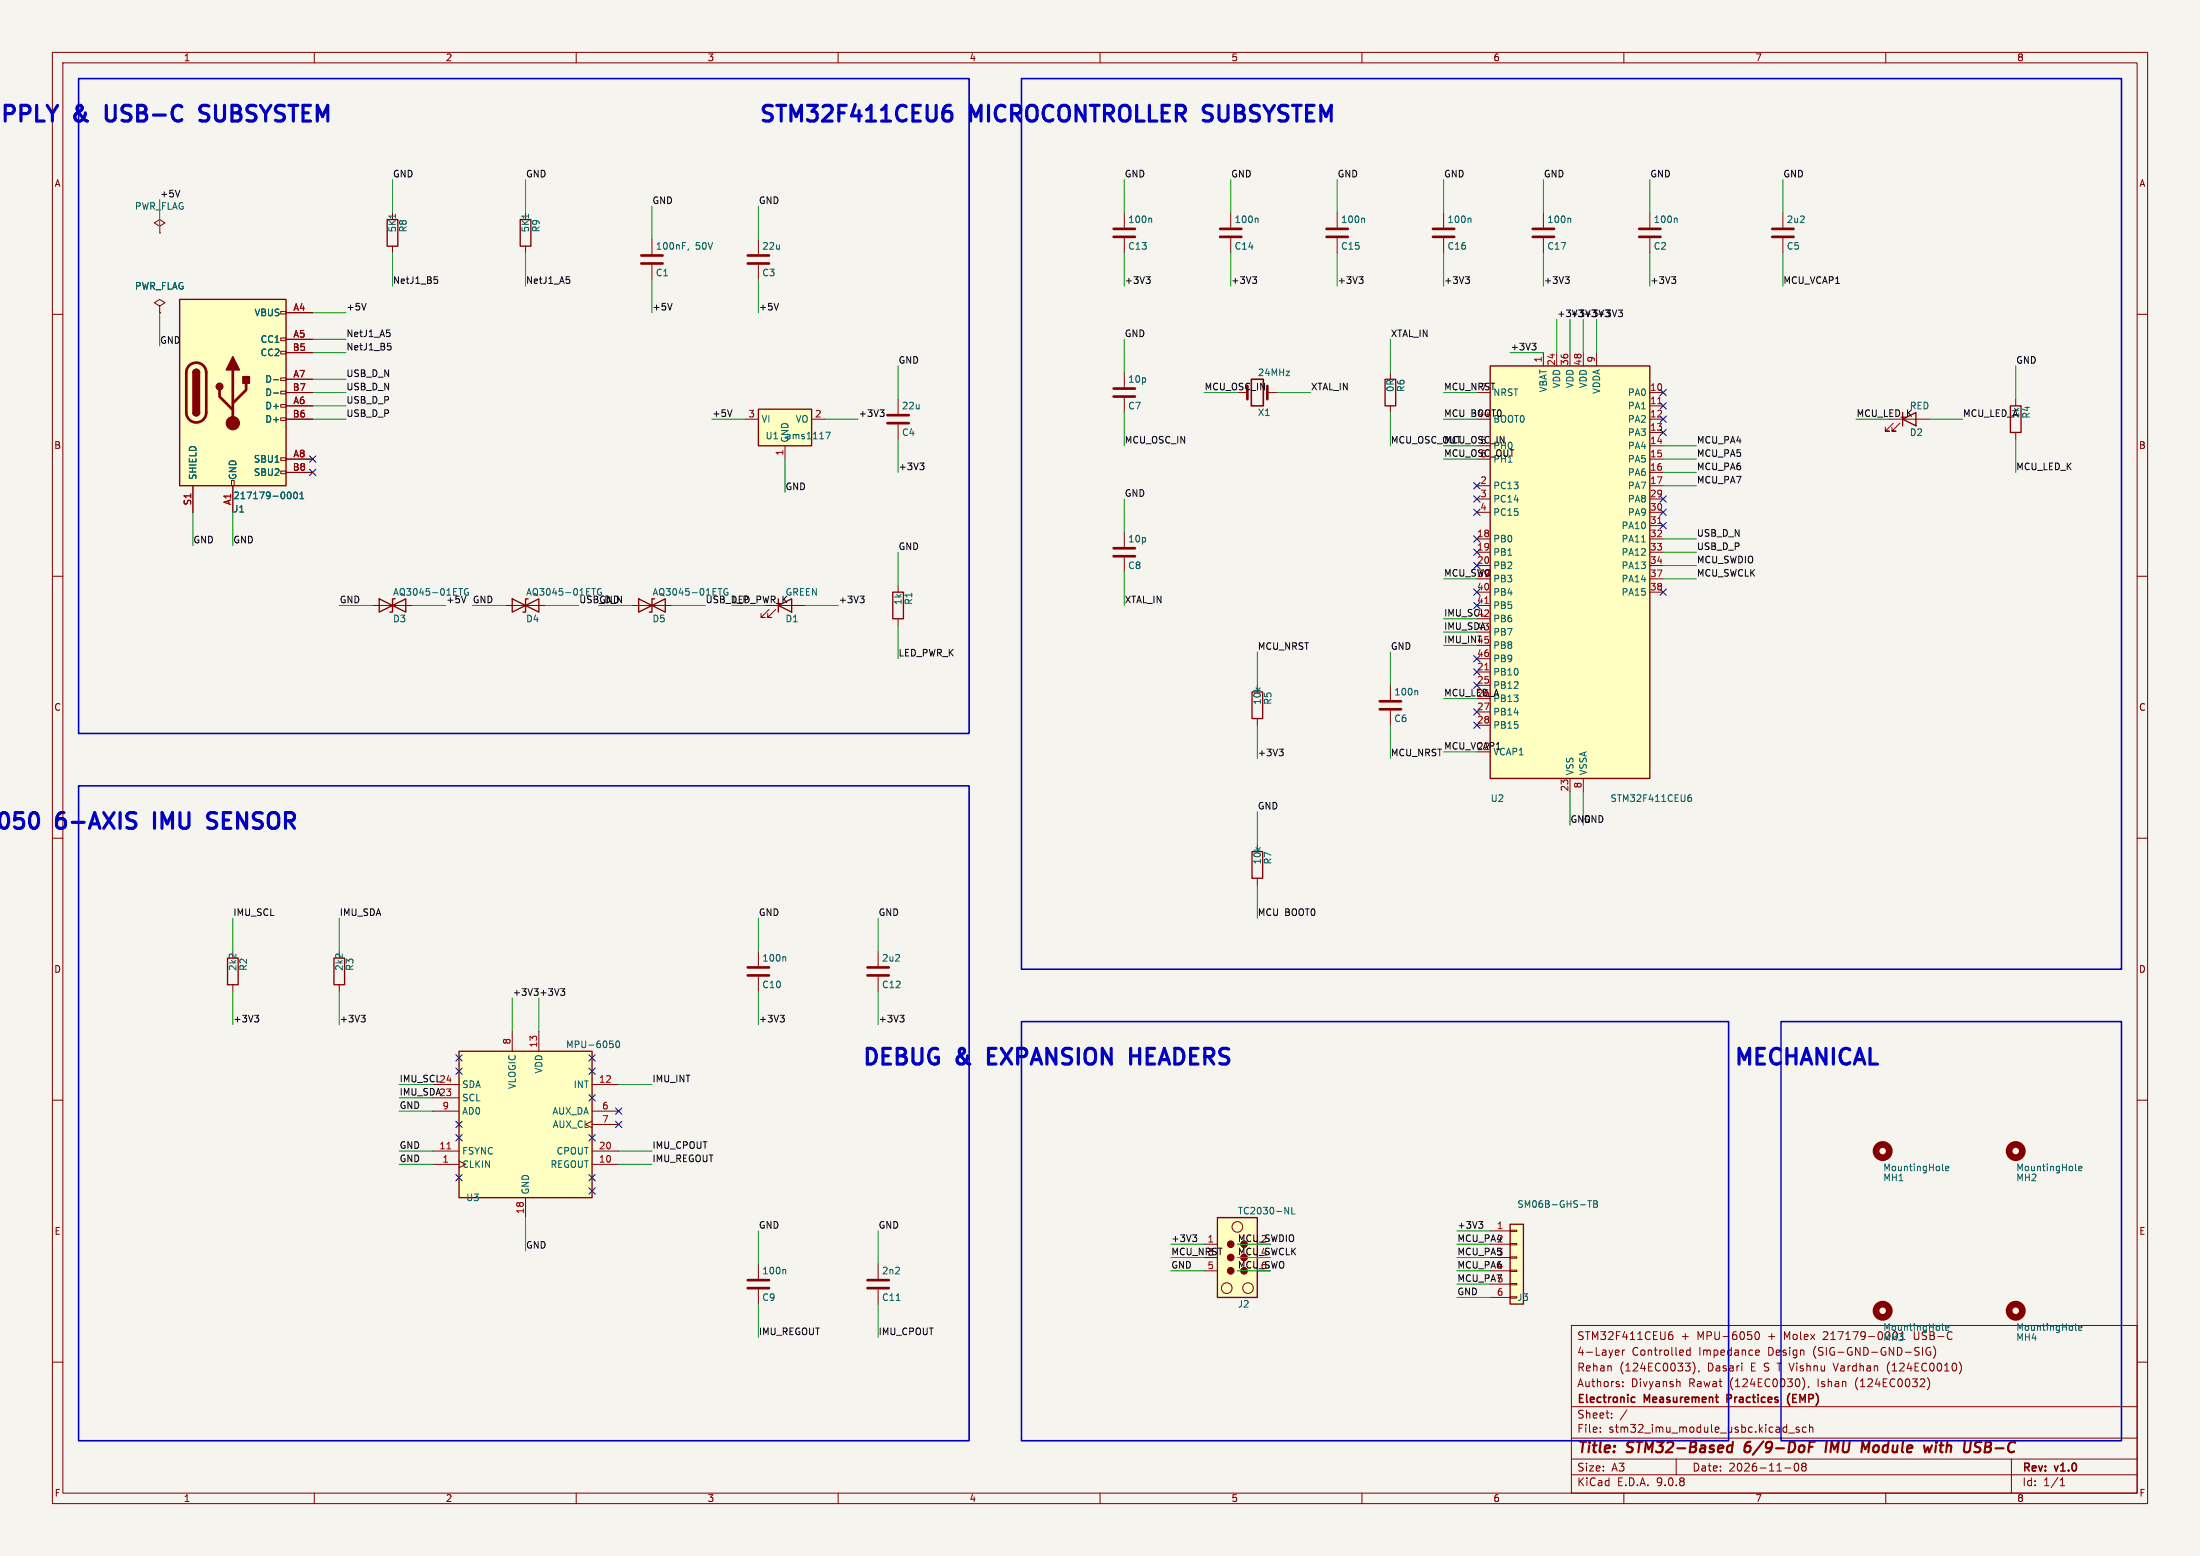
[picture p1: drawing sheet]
<svg xmlns="http://www.w3.org/2000/svg" width="420mm" height="297mm" viewBox="0 0 420 297" stroke-linecap="round" stroke-linejoin="round" font-family="sans-serif">
<path d="M0 0h420v297h-420z" fill="#f5f4ef" stroke="#f5f4ef" stroke-width=".19"/>
<g fill="none" stroke="#840000" stroke-width=".19">
<path d="M10 10h400v277h-400zM12 12h396v273h-396zM60 10v2M110 10v2M160 10v2M210 10v2M260 10v2M310 10v2M360 10v2M10 60h2M408 60h2M10 110h2"/>
<path d="M171.4 111.8v1.2M171.4 118.1v1.3M408 110h2M240 130.8v1.3M240 137.2v1.2M408 160h2M10 210h2M408 210h2M300 253h108v32h-108zM308.6 257.7l.4 .1 .1 .2-.7 .2M309 258.6l-.4 .1M309.7 257.7v1"/>
<path d="M310.2 257.7l-.3 .1-.2 .2M318.7 254.8h.4l.3 .2-.2 .6h-.5M319.2 254.2a.53 .53 0 0 0-.6 .3M322.7 257.8l-.5-.1-.3 .3 .2 .6h.6M322.7 257.2v1.5M323.2 260a1.72 1.72 0 0 1 0 2.3M335.2 254.3l.2-.1a.8 .8 0 0 1 .5 .7 .8 .8 0 0 1-.5 .8l-.2-.2-.2-.4zM335.2 258.6h.6M335.2 257.8l.5-.1 .2 .3-.7 .2M363.2 254.2v1.5M367 257.2v1.5M368.5 257.3a.7 .7 0 0 0-.8 .6 .7 .7 0 0 0 .8 .7l.1-.6h-.3"/>
<path d="M369.1 257a1.72 1.72 0 0 1 0 2.3M10 260h2M300 278.5h108M300 274.5h108M300 268.5h108M305.5 273.2v.2M305.5 272.5v.1M307.7 270.5v.2M307.7 269.8v.1M309.8 264.5v.2M309.8 263.8v.1M310.6 269.1l-1.3 1.9"/>
<path d="M320 278.5v3M320.5 263.7l.2 .2v.8M324.4 261.6l-.2 .3M341.4 273.5h1.2M342.7 279.4l.2-.1a.8 .8 0 0 1 .5 .7 .8 .8 0 0 1-.5 .8l-.2-.2-.2-.4zM343.4 272.5l-.3-.1-.2 .2v.2l.5 .2v.3h-.5M344.1 263a1.72 1.72 0 0 1 0 2.3M344.2 279.9l-.3-.3 .3-.3 .5 .1 .1 .2-.3 .3M344.2 279.9l-.3 .3 .1 .4 .2 .2 .5-.1 .1-.2-.1-.4-.2-.2M344.2 279.9h.3M344.8 272.5l-.4-.1-.3 .3 .1 .6h.6M345.3 264.6l-.1 .3"/>
<path d="M345.4 272.5l.3-.1 .3 .1 .1 .9M345.4 271.9v1.5M349.9 260.2l.5 1.5M360.5 260.3l-.2 .7 .2 1M368 263a1.74 1.74 0 0 1-.1 2.3M374.1 260a1.76 1.76 0 0 1 0 2.2M384 278.5v6.5M408 260h2M60 285v2M110 285v2M160 285v2M210 285v2"/>
<path d="M260 285v2M300 281.5h108M310 285v2M340.7 280.2h1.2M360 285v2M393.3 283.6h.9M393.3 282.5l.4-.4v1.5"/>
</g>
<g fill="none" stroke="#840000" stroke-width=".4">
<path d="M330 276h.7M330.6 277.1l-.6 .1M330.8 275.2l-.2 2M333.2 275.7l-.2 1.1 .3 .4M333.3 276.1l-.2 .2M345.4 276.2h.6M346.4 275.2h-.9l-.3 2M348.7 275.2l-.2 2M356.1 276.6l.8-1.4-.2 2M368.8 275.9l-.5 1.3M369.6 275.9l-.2 1.3M369.7 275.2v.2"/>
<path d="M377.2 276.1l.7 .2a.51 .51 0 0 1 .1 .6 .51 .51 0 0 1-.4 .3h-.5M378.2 275.3a.85 .85 0 0 0-1 .1"/>
</g>
<path d="M311.7 266.7l.4 .1M312.1 267.6l-.4 .1M329.7 267h.6M330.3 266.2h-.6v1.5M341.6 266a1.74 1.74 0 0 0 .1 2.3" fill="none" stroke="#840000" stroke-width=".3"/>
<path d="M170.4 113h2.1v5.1h-2.1zM239 132.1h2v5.1h-2z" fill="none" stroke="#840000" stroke-width=".25"/>
<path d="M232.4 232.4h7.6v15.2h-7.6z" fill="#ffffc2"/>
<path d="M232.4 232.4h7.6v15.2h-7.6z" fill="none" stroke="#840000" stroke-width=".25"/>
<g fill="none" stroke="#840000" stroke-width=".19">
<path d="M144.8 45.7v2.8M144.8 50.5v2.8M229.9 237.5h2.5M229.9 242.6h2.5"/>
<circle cx="236.2" cy="234.2" r="1.02"/>
<circle cx="234.2" cy="245.9" r="1.02"/>
<circle cx="238.3" cy="245.9" r="1.02"/>
</g>
<g fill="#840000" stroke="#840000" stroke-width=".19">
<circle cx="234.9" cy="237.5" r=".63"/>
<circle cx="234.9" cy="240" r=".63"/>
<circle cx="234.9" cy="242.6" r=".63"/>
<circle cx="237.5" cy="237.5" r=".63"/>
<circle cx="237.5" cy="240" r=".63"/>
<circle cx="237.5" cy="242.6" r=".63"/>
</g>
<path d="M245.3 230.4l.7 1.3v-1.3M246.6 230.4v1.3h.6" fill="none" stroke="#006464" stroke-width=".19"/>
<path d="M142.7 48.8h4.1M142.7 50.3h4.1" fill="none" stroke="#840000" stroke-width=".51"/>
<path d="M288.3 233.7h2.5v15.2h-2.5z" fill="#ffffc2"/>
<path d="M239 162.6h2v5h-2zM288.3 233.7h2.5v15.2h-2.5z" fill="none" stroke="#840000" stroke-width=".25"/>
<g fill="none" stroke="#840000" stroke-width=".19">
<path d="M30.5 58.4l1-.6-1-.6-1 .6 1 .6v1.3M30.5 59.7h.1M294.6 40.6v2.8M294.6 45.5v2.8M171.4 76.2v2.8M171.4 81v2.8M240 161.3v1.3M240 167.6v1.3M284.5 234.9h3.8M284.5 237.5h3.8M288.3 234.8h1.3v.3h-1.3zM288.3 237.4h1.3v.2h-1.3z"/>
<path d="M288.3 239.9h1.3v.3h-1.3zM284.5 240h3.8M284.5 242.6h3.8M284.5 245.1h3.8M284.5 247.6h3.8M288.3 242.4h1.3v.3h-1.3zM288.3 245h1.3v.2h-1.3zM288.3 247.5h1.3v.3h-1.3z"/>
</g>
<path d="M299.7 41.6l.2 .2v.7M303.1 229.2h.7M303.5 229.2v1.2M304.2 229.2h.5l.2 .2-.2 .4 .2 .1 .1 .3-.3 .2h-.5zM304.2 229.8h.5M370.8 223.3l.2 .2M371.4 223l.6-.1v-.2l-.4-.1-.2 .2 .1 .6h.5M396.2 223.3l.2 .2M396.8 223l.6-.1v-.2l-.4-.1-.2 .2 .1 .6h.5M371.4 253.5l.6-.1v-.2h-.5l-.1 .6M396.2 253.8l.2 .1M396.8 253.5l.6-.1v-.2l-.4-.1-.2 .2 .1 .6h.5" fill="none" stroke="#006464" stroke-width=".19"/>
<g fill="none" stroke="#840000" stroke-width="1.3">
<circle cx="359.4" cy="219.7" r="1.27"/>
<circle cx="384.8" cy="219.7" r="1.27"/>
<circle cx="359.4" cy="250.2" r="1.27"/>
<circle cx="384.8" cy="250.2" r="1.27"/>
</g>
<path d="M292.6 43.7h4.1M292.6 45.2h4.1M169.4 79.2h4.1M169.4 80.8h4.1" fill="none" stroke="#840000" stroke-width=".51"/>
<path d="M34.3 57.2h20.3v35.5h-20.3z" fill="#ffffc2"/>
<g fill="none" stroke="#840000" stroke-width=".19">
<path d="M53.6 59.4h1v.5h-1zM54.6 59.7h5.1M53.6 64.5h1v.5h-1zM53.6 67.1h1v.5h-1zM53.6 72.1h1v.5h-1zM53.6 74.7h1v.5h-1zM53.6 77.2h1v.5h-1zM53.6 79.8h1v.5h-1zM54.6 64.8h5.1M54.6 67.3h5.1M54.6 72.4h5.1M54.6 74.9h5.1"/>
<path d="M54.6 77.5h5.1M36.8 92.7v5.1M44.2 91.7h.5v1h-.5zM44.4 92.7v5.1M53.6 87.4h1v.5h-1zM53.6 89.9h1v.5h-1zM54.6 80h5.1M54.6 87.6h5.1M54.6 90.2h5.1M44.4 181.6v1.3M44.4 188v1.2"/>
</g>
<path d="M34.3 57.2h20.3v35.5h-20.3zM36.8 71.1a.64 .64 0 0 1 .7-.6 .64 .64 0 0 1 .6 .6M36.8 78.7a.64 .64 0 0 0 .7 .7 .64 .64 0 0 0 .6-.7M43.4 182.9h2.1v5.1h-2.1z" fill="none" stroke="#840000" stroke-width=".25"/>
<path d="M36.1 69.8a1.9 1.9 0 0 1 2.1-.4 1.9 1.9 0 0 1 1.2 1.7v7.6a1.91 1.91 0 0 1-1.9 1.9 1.91 1.91 0 0 1-1.9-1.9v-7.7l.1-.7zM41.9 74.4v1.3l2.5 2.5M44.4 70.6v10.2M47 73.2v1.2l-2.6 2.6" fill="none" stroke="#840000" stroke-width=".51"/>
<g fill="#840000" stroke="#840000" stroke-width=".25">
<path d="M36.8 71.1h1.3v7.6h-1.3z"/>
<path d="M37 70.7a.64 .64 0 0 1 .7-.2 .64 .64 0 0 1 .4 .6h-1.3z"/>
<path d="M36.8 78.7h1.3a.64 .64 0 0 1-.6 .7 .64 .64 0 0 1-.7-.7z"/>
<path d="M44.4 68.1l1.3 2.5h-2.5z"/>
<path d="M46.4 71.9h1.2v1.3h-1.2z"/>
<circle cx="41.9" cy="73.8" r=".63"/>
</g>
<circle cx="44.4" cy="80.8" r="1.27" fill="#840000" stroke="#840000" stroke-width=".19"/>
<path d="M52.2 72.5h1M52.2 75h1M55.1 93.9a.68 .68 0 0 1 .5 .7 .68 .68 0 0 1-.5 .6M56.2 94l.2-.1a.68 .68 0 0 1 .4 .7 .68 .68 0 0 1-.4 .6l-.3-.5zM57.3 95.2h.7M57.3 94.3l.3-.4v1.3" fill="none" stroke="#006464" stroke-width=".19"/>
<path d="M144.8 78.1h10.1v7h-10.1z" fill="#ffffc2"/>
<path d="M144.8 78.1h10.1v7h-10.1zM97.8 114.3v2.5l5.1-2.5v2.5zM100.8 114.3h-.5v2.5h-.5M121.9 114.3v2.5l5.1-2.5v2.5zM125 114.3h-.5v2.5h-.5M148.6 115.6l2.5-1.3v2.5zM148.6 114.3v2.5" fill="none" stroke="#840000" stroke-width=".25"/>
<path d="M275.6 40.6v2.8M275.6 45.5v2.8M142.2 80h2.6M149.9 85.1v2.5M154.9 80h2.6M96.5 115.6h7.6M120.6 115.6h7.7M146.8 116.3l-1.5 1.6h.7h-.7v-.8M148.1 116.3l-1.5 1.6h.7h-.7v-.8M148.6 115.6h5.1" fill="none" stroke="#840000" stroke-width=".19"/>
<path d="M280.6 41.6l.2 .2v.7M157.7 82.5h.8l-.5 1.3M113 112.3h.7M114.6 113.1h.2v.4M114.8 112.4a.58 .58 0 0 0-.7 .2 .58 .58 0 0 0 0 .7M137.1 112.3h.7M138.7 113.1h.3v.4M138.9 112.4a.58 .58 0 0 0-.7 .2 .58 .58 0 0 0 0 .7" fill="none" stroke="#006464" stroke-width=".19"/>
<path d="M273.6 43.7h4M273.6 45.2h4" fill="none" stroke="#840000" stroke-width=".51"/>
<path d="M87.6 200.7h25.4v27.9h-25.4z" fill="#ffffc2"/>
<path d="M73.9 41.9h2v5.1h-2zM99.3 41.9h2v5.1h-2zM264.4 72.4h2v5.1h-2zM363.2 78.7v2.6M383.8 77.5h2v5.1h-2zM363.2 80l2.6-1.3v2.6zM72.4 114.3v2.5l5.1-2.5v2.5zM75.4 114.3h-.5v2.5h-.5M87.6 200.7h25.4v27.9h-25.4z" fill="none" stroke="#840000" stroke-width=".25"/>
<g fill="none" stroke="#840000" stroke-width=".19">
<path d="M30.5 43.2l1-.7-1-.6-1 .6 1 .7v1.3M30.5 44.5h.1M74.9 40.6v1.3M74.9 47v1.3M100.3 40.6v1.3M100.3 47v1.3M124.5 45.7v2.8M124.5 50.5v2.8M214.6 40.6v2.8M214.6 45.5v2.8M255.3 40.6v2.8M255.3 45.5v2.8"/>
<path d="M340.4 40.6v2.8M340.4 45.5v2.8M214.6 71.1v2.8M214.6 75.9v2.8M241.9 74.9h1.9M265.4 71.1v1.3M265.4 77.5v1.2M384.8 76.2v1.3M361.4 80.8l-1.5 1.5h.8h-.8v-.8M362.7 80.8l-1.5 1.5h.7h-.7v-.8M363.2 80h5.1M384.8 82.6v1.2"/>
<path d="M71.1 115.6h7.6M214.6 101.6v2.8M214.6 106.4v2.8M265.4 130.8v2.8M265.4 135.6v2.8M97.8 196.9v3.8M102.9 196.9v3.8M144.8 181.6v2.8M144.8 186.4v2.8M82.5 207h5.1M82.5 209.6h5.1M82.5 212.1h5.1"/>
<path d="M82.5 219.7h5.1M113 214l-1.2 .6 1.2 .7M113 207h5.1M113 212.1h5.1M113 219.7h5.1M113 214.6h5.1M82.5 222.2h5.1M100.3 228.6v3.8M113 222.2h5.1M144.8 241.3v2.8M144.8 246.1v2.8"/>
</g>
<path d="M85.3 219.3h.8" fill="none" stroke="#a90000" stroke-width=".19"/>
<g fill="none" stroke="#006464" stroke-width=".19">
<path d="M75.5 40.9v.7M100.9 40.9v.7M131.4 47.5l-.1 .3M219.7 41.6l.2 .2v.7M260.3 41.6l.2 .2v.7M87.6 112.3h.7M89.4 112.4a.59 .59 0 0 0-.8 .6 .59 .59 0 0 0 .8 .5v-.4h-.2M270.5 131.8l.2 .2v.7M116.4 198.7h.6M117 199.2l.1 .2-.1 .5M117.7 198.8l.2-.1a.68 .68 0 0 1 .4 .6 .68 .68 0 0 1-.4 .7l-.3-.5zM149.8 182.6l.2 .2v.7"/>
<path d="M149.8 242.3l.2 .2v.6"/>
</g>
<g fill="none" stroke="#840000" stroke-width=".51">
<path d="M122.4 48.8h4.1M122.4 50.3h4.1M212.6 43.7h4.1M212.6 45.2h4.1M253.2 43.7h4.1M253.2 45.2h4.1M338.3 43.7h4.1M338.3 45.2h4.1M212.6 74.2h4.1M212.6 75.7h4.1M238.1 73.7v2.5M241.9 73.7v2.5"/>
<path d="M212.6 104.6h4.1M212.6 106.2h4.1M263.4 133.9h4.1M263.4 135.4h4.1M142.7 184.7h4.1M142.7 186.2h4.1M142.7 244.3h4.1M142.7 245.9h4.1"/>
</g>
<path d="M238.9 72.4h2.3v5.1h-2.3z" fill="none" stroke="#840000" stroke-width=".3"/>
<path d="M284.5 69.9h30.5v78.7h-30.5z" fill="#ffffc2"/>
<path d="M284.5 69.9h30.5v78.7h-30.5zM63.8 182.9h2v5.1h-2z" fill="none" stroke="#840000" stroke-width=".25"/>
<g fill="none" stroke="#840000" stroke-width=".19">
<path d="M30.5 59.7h.1M54.6 59.7h5.1M234.9 40.6v2.8M234.9 45.5v2.8M315 40.6v2.8M315 45.5v2.8M54.6 74.9h5.1M54.6 77.5h5.1M54.6 64.8h5.1M54.6 67.3h5.1M54.6 72.4h5.1M294.6 67.3v2.6"/>
<path d="M297.2 67.3v2.6M299.7 67.3v2.6M302.3 67.3v2.6M304.8 67.3v2.6M315 74.9h2.5M315 77.5h2.5M36.8 92.7v5.1M44.4 92.7v5.1M54.6 80h5.1M54.6 87.6h5.1M54.6 90.2h5.1M281.9 92.7h2.6"/>
<path d="M281.9 95.3h2.6M281.9 97.8h2.6M315 92.7h2.5M315 95.3h2.5M315 97.8h2.5M315 80h2.5M315 82.6h2.5M315 85.1h2.5M315 87.6h2.5M315 90.2h2.5M281.9 102.9h2.6M281.9 105.4h2.6"/>
<path d="M281.9 108h2.6M281.9 113h2.6M281.9 115.6h2.6M281.9 118.1h2.6M315 102.9h2.5M315 105.4h2.5M315 108h2.5M315 113h2.5M315 100.3h2.5M315 110.5h2.5M281.9 120.7h2.6M281.9 123.2h2.6"/>
<path d="M281.9 125.7h2.6M281.9 128.3h2.6M281.9 130.8h2.6M281.9 135.9h2.6M281.9 138.4h2.6M299.7 148.6v2.5M302.3 148.6v2.5M64.8 181.6v1.3M64.8 188v1.2M167.6 181.6v2.8M167.6 186.4v2.8M167.6 241.3v2.8"/>
<path d="M167.6 246.1v2.8"/>
</g>
<path d="M316.5 77.1h.7M316.5 99.9h.7M283.5 115.2h.7M283.5 127.9h.7" fill="none" stroke="#a90000" stroke-width=".19"/>
<path d="M240 41.6l.2 .2v.7M320 41.6l.2 .2v.7M52.2 72.5h1M52.2 75h1M55.1 93.9a.68 .68 0 0 1 .5 .7 .68 .68 0 0 1-.5 .6M56.2 94l.2-.1a.68 .68 0 0 1 .4 .7 .68 .68 0 0 1-.4 .6l-.3-.5zM57.3 95.2h.7M57.3 94.3l.3-.4v1.3M313.4 103.4h.7M322.3 152.3l.4-.1 .2 .2-.1 .5h-.5M322.8 151.7l-.4 .1-.1 .2M171.1 248.2h.7" fill="none" stroke="#006464" stroke-width=".19"/>
<path d="M232.9 43.7h4.1M232.9 45.2h4.1M312.9 43.7h4.1M312.9 45.2h4.1M165.6 184.7h4.1M165.6 186.2h4.1M165.6 244.3h4.1M165.6 245.9h4.1" fill="none" stroke="#840000" stroke-width=".51"/>
<g fill="none" stroke="#0f0f0f" stroke-width=".19">
<path d="M34.3 36.3l-.4 1.3M69.9 57.9l-.4 1.3M82.9 52.8h.6M83 53.3h.3l.3 .3-.1 .4-.5 .1M108.1 52.8h.6M108.5 53.3l.3 .3v.3l-.3 .2M128.3 57.9l-.4 1.3M148.6 57.9l-.4 1.3M218.8 52.8h.8l-.5 .5M219.3 53.3l.3 .3v.3l-.3 .2M239.1 52.8h.8l-.4 .5M239.6 53.3l.3 .3v.3l-.3 .2"/>
<path d="M259.4 52.8h.8l-.4 .5M260 53.3l.2 .3v.3l-.2 .2M279.7 52.8h.8l-.4 .5M280.3 53.3l.2 .3v.3l-.2 .2M298.8 52.8h.8l-.4 .5M299.3 53.3l.3 .3v.3l-.3 .2M309 59.2h.7l-.4 .5M309.5 59.7l.2 .2v.3l-.2 .2M319.1 52.8h.8l-.4 .5M319.7 53.3l.2 .3v.3l-.2 .2M73.8 63h.6M74 65.5h.6"/>
<path d="M74.1 66h.3l.3 .3-.1 .4-.5 .1M74.2 63.5l.3 .2v.3l-.3 .3M139.7 78.2l-.4 1.3M168 78.2h.8l-.5 .5M168.5 78.7l.3 .3v.3l-.3 .2M292.4 65.5h.8l-.4 .5M293 66l.2 .3v.3l-.2 .2M175.6 88.4h.8l-.4 .5M176.1 88.9l.3 .2v.3l-.3 .3M88.9 113.8l-.4 1.3M164.2 113.8h.8l-.5 .5M164.7 114.3l.3 .2v.3l-.3 .3"/>
<path d="M244.2 143h.8l-.5 .5M244.7 143.5l.3 .2v.3l-.3 .3M48.6 193.8h.8l-.4 .5M49.1 194.3l.3 .2v.3l-.3 .3M68.9 193.8h.8l-.4 .5M69.5 194.3l.2 .2v.3l-.2 .3M107 188.7h.8l-.4 .5M107.6 189.2l.2 .2v.3l-.2 .3M148.9 193.8h.8l-.4 .5M149.5 194.3l.2 .2v.3l-.2 .3M171.8 193.8h.8l-.4 .5M172.3 194.3l.3 .2v.3l-.3 .3"/>
<path d="M227.7 235.7h.8l-.5 .5M228.2 236.2l.3 .2v.3l-.3 .3M282.3 233.2h.8l-.5 .5M282.8 233.7l.3 .2v.3l-.3 .2"/>
</g>
<g fill="none" stroke="#009600" stroke-width=".19">
<path d="M30.5 38.1v6.4M74.9 34.3v6.3M100.3 34.3v6.3M124.5 39.4v6.3M144.8 39.4v6.3M214.6 34.3v6.3M234.9 34.3v6.3M255.3 34.3v6.3M275.6 34.3v6.3M294.6 34.3v6.3M315 34.3v6.3M340.4 34.3v6.3"/>
<path d="M30.5 59.7v6.3M59.7 59.7h6.3M74.9 48.3v6.3M100.3 48.3v6.3M124.5 53.3v6.4M144.8 53.3v6.4M214.6 48.3v6.3M234.9 48.3v6.3M255.3 48.3v6.3M275.6 48.3v6.3M294.6 48.3v6.3M315 48.3v6.3"/>
<path d="M340.4 48.3v6.3M59.7 64.8h6.3M59.7 67.3h6.3M59.7 74.9h6.3M59.7 72.4h6.3M59.7 77.5h6.3M171.4 69.9v6.3M214.6 64.8v6.3M214.6 78.7v6.4M229.9 74.9h6.3M243.8 74.9h6.4M265.4 64.8v6.3"/>
<path d="M265.4 78.7v6.4M275.6 74.9h6.3M288.3 67.3h6.3M297.2 61v6.3M299.7 61v6.3M302.3 61v6.3M304.8 61v6.3M384.8 69.9v6.3M36.8 97.8v6.3M44.4 97.8v6.3M59.7 80h6.3M135.9 80h6.3"/>
<path d="M149.9 87.6v6.4M157.5 80h6.3M171.4 83.8v6.4M214.6 95.3v6.3M275.6 80h6.3M275.6 87.6h6.3M275.6 85.1h6.3M317.5 90.2h6.3M317.5 92.7h6.3M317.5 87.6h6.3M317.5 85.1h6.3M354.3 80h6.4"/>
<path d="M368.3 80h6.3M384.8 83.8v6.4M64.8 115.6h6.3M78.7 115.6h6.4M90.2 115.6h6.3M104.1 115.6h6.4M114.3 115.6h6.3M128.3 115.6h6.3M139.7 115.6h6.3M153.7 115.6h6.3M171.4 105.4v6.4M171.4 119.4v6.3"/>
<path d="M214.6 109.2v6.4M275.6 118.1h6.3M275.6 110.5h6.3M317.5 110.5h6.3M317.5 105.4h6.3M317.5 102.9h6.3M317.5 108h6.3M240 124.5v6.3M240 138.4v6.4M265.4 124.5v6.3M265.4 138.4v6.4M275.6 120.7h6.3"/>
<path d="M275.6 123.2h6.3M275.6 133.4h6.3M240 154.9v6.4M275.6 143.5h6.3M299.7 151.1v6.4M302.3 151.1v6.4M44.4 175.3v6.3M64.8 175.3v6.3M144.8 175.3v6.3M167.6 175.3v6.3M240 168.9v6.4M44.4 189.2v6.4"/>
<path d="M64.8 189.2v6.4M97.8 190.5v6.4M102.9 190.5v6.4M144.8 189.2v6.4M167.6 189.2v6.4M76.2 207h6.3M76.2 212.1h6.3M76.2 209.6h6.3M76.2 219.7h6.3M118.1 207h6.4M118.1 219.7h6.4M76.2 222.2h6.3"/>
<path d="M100.3 232.4v6.4M118.1 222.2h6.4M144.8 234.9v6.4M167.6 234.9v6.4M223.5 237.5h6.4M236.2 237.5h6.4M278.1 234.9h6.4M278.1 237.5h6.4M144.8 248.9v6.4M167.6 248.9v6.4M223.5 242.6h6.4M223.5 240h6.4"/>
<path d="M236.2 242.6h6.4M236.2 240h6.4M278.1 245.1h6.4M278.1 242.6h6.4M278.1 247.6h6.4M278.1 240h6.4"/>
</g>
<g fill="none" stroke="#000084" stroke-width=".19">
<path d="M316.9 79.4l1.2 1.2M316.9 76.9l1.2 1.2M316.9 74.3l1.2 1.2M318.1 79.4l-1.2 1.2M318.1 76.9l-1.2 1.2M318.1 74.3l-1.2 1.2M59.1 87l1.2 1.2M59.1 89.6l1.2 1.2M60.3 87l-1.2 1.2M60.3 89.6l-1.2 1.2M281.3 92.1l1.2 1.2M281.3 97.2l1.2 1.2"/>
<path d="M281.3 94.6l1.2 1.3M282.5 92.1l-1.2 1.2M282.5 97.2l-1.2 1.2M282.5 94.6l-1.2 1.3M316.9 81.9l1.2 1.3M316.9 94.6l1.2 1.3M316.9 99.7l1.2 1.2M316.9 97.2l1.2 1.2M318.1 81.9l-1.2 1.3M318.1 99.7l-1.2 1.2M318.1 94.6l-1.2 1.3M318.1 97.2l-1.2 1.2"/>
<path d="M281.3 112.4l1.2 1.2M281.3 107.3l1.2 1.3M281.3 104.8l1.2 1.2M281.3 102.3l1.2 1.2M281.3 115l1.2 1.2M282.5 115l-1.2 1.2M282.5 112.4l-1.2 1.2M282.5 107.3l-1.2 1.3M282.5 104.8l-1.2 1.2M282.5 102.3l-1.2 1.2M316.9 112.4l1.2 1.2M318.1 112.4l-1.2 1.2"/>
<path d="M281.3 135.3l1.2 1.2M281.3 130.2l1.2 1.2M281.3 127.7l1.2 1.2M281.3 125.1l1.2 1.2M281.3 137.8l1.2 1.2M282.5 135.3l-1.2 1.2M282.5 130.2l-1.2 1.2M282.5 127.7l-1.2 1.2M282.5 125.1l-1.2 1.2M282.5 137.8l-1.2 1.2M87 216.6l1.2 1.2M87 214l1.2 1.2"/>
<path d="M87 203.9l1.2 1.2M87 201.3l1.2 1.2M88.2 216.6l-1.2 1.2M88.2 214l-1.2 1.2M88.2 203.9l-1.2 1.2M88.2 201.3l-1.2 1.2M112.4 216.6l1.2 1.2M112.4 208.9l1.2 1.3M112.4 203.9l1.2 1.2M112.4 201.3l1.2 1.2M113.6 216.6l-1.2 1.2M113.6 208.9l-1.2 1.3"/>
<path d="M113.6 203.9l-1.2 1.2M113.6 201.3l-1.2 1.2M117.5 214l1.2 1.2M117.5 211.5l1.2 1.2M118.7 211.5l-1.2 1.2M118.7 214l-1.2 1.2M87 224.2l1.2 1.2M88.2 224.2l-1.2 1.2M112.4 224.2l1.2 1.2M112.4 226.7l1.2 1.2M113.6 224.2l-1.2 1.2M113.6 226.7l-1.2 1.2"/>
</g>
<path d="M20.3 20.1v2.4l.3 .5 .8 .1M39.9 20.2l-1.2-.1a.73 .73 0 0 0-.6 .7 .73 .73 0 0 0 .6 .7 1.1 1.1 0 0 1 1.2 .7 .77 .77 0 0 1-.6 .9l-1.2-.1M181.4 20.1a1.19 1.19 0 0 0-1.4 1.3v1.1l.3 .5 .8 .1 .5-.3 .1-.3v-.7l-.3-.4-.8-.2-.5 .3-.1 .3M2.9 155.1h1.5M3.2 156.2h.7l.3 .2 .3 .4v.7l-.3 .5-.3 .1h-.7M5.9 155.4a.72 .72 0 0 1 .8-.3 .72 .72 0 0 1 .5 .6 1.76 1.76 0 0 1-.6 2.4 .77 .77 0 0 1-.8-.6 2.56 2.56 0 0 1 .1-2.1zM25.4 156.7a.73 .73 0 0 1 .5 .7 .73 .73 0 0 1-.5 .7M25.5 155.1l.4 .1M39.6 158l1.2 .1M40.9 155.1h-.7a.73 .73 0 0 0-.6 .7 .73 .73 0 0 0 .6 .7l.6 .2M215.9 200.1v3M215.9 201.5h1.7" fill="none" stroke="#0000c2" stroke-width=".6"/>
<path d="M15 15h170v125h-170zM195 15h210v170h-210zM15 150h170v125h-170zM195 195h135v80h-135zM340 195h65v80h-65z" fill="none" stroke="#0000c2" stroke-width=".3"/>
<g font-size="4.2" fill="#0000c2">
<text x=".7" y="24.2">PPLY</text>
<text x="15.4" y="24.2">&amp;</text>
<text x="22.6" y="24.2">USB-C</text>
<text x="41.8" y="24.2">SUBSYSTEM</text>
<text x="144.5" y="24.2">STM32F411CEU6</text>
<text x="185.2" y="24.2">MICROCONTROLLER SUBSYSTEM</text>
<text x=".3" y="159.1">0</text>
<text x="10.8" y="159.1">6-AXIS</text>
<text x="30.6" y="159.1">IMU</text>
<text x="42.1" y="159.1">SENSOR</text>
<text x="164.3" y="204.1">DEBUG</text>
<text x="182.6" y="204.1">&amp;</text>
<text x="189.8" y="204.1">EXPANSION</text>
<text x="218.1" y="204.1">HEADERS</text>
<text x="330.7" y="204.1">MECHANICAL</text>
</g>
<g font-size="2.8" fill="#840000">
<text x="301" y="277.9">Title:</text>
<text x="310.6" y="277.9">STM32-Based</text>
<text x="333.9" y="277.9">6/9-DoF</text>
<text x="350.2" y="277.9">IMU</text>
<text x="357.8" y="277.9">Module</text>
<text x="370.6" y="277.9">with</text>
<text x="378.9" y="277.9">USB-C</text>
</g>
<g font-size="2.1" fill="#840000">
<text x="301" y="256">STM32F411CEU6</text>
<text x="320.9" y="256">+</text>
<text x="324" y="256">MPU-6050</text>
<text x="337.7" y="256">+</text>
<text x="340.8" y="256">Molex</text>
<text x="348.5" y="256">217179-0001</text>
<text x="301" y="262">Rehan</text>
<text x="301" y="259">4-Layer</text>
<text x="309.1" y="262">(124EC0033),</text>
<text x="311.5" y="259">Controlled</text>
<text x="324.4" y="259">Impedance</text>
<text x="326" y="262">Dasari</text>
<text x="334.4" y="262">E S T Vishnu</text>
<text x="337.7" y="259">Design</text>
<text x="346.4" y="259">(SIG-GND-GND-SIG)</text>
<text x="350.8" y="262">Vardhan</text>
<text x="361.1" y="262">(124EC0010)</text>
<text x="301" y="268.2">Electronic</text>
<text x="301" y="265">Authors:</text>
<text x="311.4" y="265">Divyansh</text>
<text x="313.9" y="268.2">Measurement</text>
<text x="322.4" y="265">Rawat</text>
<text x="330.3" y="268.2">Practices</text>
<text x="330.4" y="265">(124EC0030),</text>
<text x="342.5" y="268.2">(EMP)</text>
<text x="347.3" y="265">Ishan</text>
<text x="354.6" y="265">(124EC0032)</text>
<text x="301" y="273.7">File:</text>
<text x="301" y="271">Sheet:</text>
<text x="307.1" y="273.7">stm32_imu_module_usbc.kicad_sch</text>
<text x="301" y="281.1">Size:</text>
<text x="307.6" y="281.1">A3</text>
<text x="323" y="281.1">Date:</text>
<text x="330" y="281.1">2026-11-08</text>
<text x="386" y="281.3">Rev:</text>
<text x="392.4" y="281.3">v1.0</text>
<text x="301" y="283.9">KiCad</text>
<text x="308.7" y="283.9">E.D.A.</text>
<text x="316.3" y="283.9">9.0.8</text>
<text x="386" y="283.9">Id:</text>
<text x="390.1" y="283.9">1/1</text>
</g>
<text font-size="2.1" fill="#006464" x="365.9" y="256">USB-C</text>
<g font-size="1.8" fill="#840000">
<text x="35" y="11.9">1</text>
<text x="85" y="11.9">2</text>
<text x="135" y="11.9">3</text>
<text x="185" y="11.9">4</text>
<text x="235" y="11.9">5</text>
<text x="285" y="11.9">6</text>
<text x="335" y="11.9">7</text>
<text x="385" y="11.9">8</text>
<text x="10.3" y="35.9">A</text>
<text x="408.3" y="35.9">A</text>
<text x="10.3" y="85.9">B</text>
<text x="408.2" y="85.9">B</text>
<text x="10.3" y="135.9">C</text>
<text x="408.2" y="135.9">C</text>
<text x="10.3" y="185.9">D</text>
<text x="408.2" y="185.9">D</text>
<text x="10.3" y="235.9">E</text>
<text x="408.3" y="235.9">E</text>
<text x="10.3" y="285.9">F</text>
<text x="35" y="286.9">1</text>
<text x="85" y="286.9">2</text>
<text x="135" y="286.9">3</text>
<text x="185" y="286.9">4</text>
<text x="235" y="286.9">5</text>
<text x="285" y="286.9">6</text>
<text x="335" y="286.9">7</text>
<text x="385" y="286.9">8</text>
<text x="408.3" y="285.9">F</text>
</g>
<g font-size="1.8" fill="#0f0f0f">
<text x="74.9" y="33.9">GND</text>
<text x="100.3" y="33.9">GND</text>
<text x="214.6" y="33.9">GND</text>
<text x="234.9" y="33.9">GND</text>
<text x="255.3" y="33.9">GND</text>
<text x="275.6" y="33.9">GND</text>
<text x="294.6" y="33.9">GND</text>
<text x="315" y="33.9">GND</text>
<text x="340.4" y="33.9">GND</text>
<text x="30.5" y="37.8">+5V</text>
<text x="124.5" y="39">GND</text>
<text x="144.8" y="39">GND</text>
<text x="66" y="59.3">+5V</text>
<text x="74.9" y="54.3">NetJ1_B5</text>
<text x="100.3" y="54.3">NetJ1_A5</text>
<text x="124.5" y="59.3">+5V</text>
<text x="144.8" y="59.3">+5V</text>
<text x="214.6" y="54.3">+3V3</text>
<text x="234.9" y="54.3">+3V3</text>
<text x="255.3" y="54.3">+3V3</text>
<text x="275.6" y="54.3">+3V3</text>
<text x="294.6" y="54.3">+3V3</text>
<text x="315" y="54.3">+3V3</text>
<text x="340.4" y="54.3">MCU_VCAP1</text>
<text x="30.5" y="65.7">GND</text>
<text x="66" y="64.4">NetJ1_A5</text>
<text x="214.6" y="64.4">GND</text>
<text x="265.4" y="64.4">XTAL_IN</text>
<text x="297.2" y="60.6">+3V3 +3V3</text>
<text x="299.7" y="60.6">+3V3 +3V3</text>
<text x="66" y="67">NetJ1_B5</text>
<text x="171.4" y="69.5">GND</text>
<text x="288.3" y="67">+3V3</text>
<text x="384.8" y="69.5">GND</text>
<text x="66" y="72">USB_D_N</text>
<text x="66" y="77.1">USB_D_P</text>
<text x="66" y="74.6">USB_D_N</text>
<text x="229.9" y="74.6">MCU_OSC_IN</text>
<text x="250.2" y="74.6">XTAL_IN</text>
<text x="275.6" y="74.6">MCU_NRST</text>
<text x="282.5" y="74.7">7</text>
<text x="66" y="79.7">USB_D_P</text>
<text x="135.9" y="79.7">+5V</text>
<text x="163.8" y="79.7">+3V3</text>
<text x="275.6" y="79.7">MCU BOOT0</text>
<text x="281.9" y="79.8">44</text>
<text x="285" y="80.9">BOOT0</text>
<text x="354.3" y="79.7">MCU_LED_K</text>
<text x="374.6" y="79.7">MCU_LED_A</text>
<text x="385.7" y="80" transform="rotate(-90 385.7 80)">1k</text>
<text x="171.4" y="89.8">+3V3</text>
<text x="214.6" y="84.7">MCU_OSC_IN</text>
<text x="265.4" y="84.7">MCU_OSC_OUT</text>
<text x="275.6" y="84.7">MCU_OSC_IN</text>
<text x="275.6" y="87.3">MCU_OSC_OUT</text>
<text x="282.5" y="84.8">5</text>
<text x="282.5" y="87.4">6</text>
<text x="285" y="86">PH0</text>
<text x="285" y="88.5">PH1</text>
<text x="323.8" y="89.8">MCU_PA6</text>
<text x="323.8" y="87.3">MCU_PA5</text>
<text x="323.8" y="84.7">MCU_PA4</text>
<text x="384.8" y="89.8">MCU_LED_K</text>
<text x="149.9" y="93.6">GND</text>
<text x="214.6" y="94.9">GND</text>
<text x="323.8" y="92.4">MCU_PA7</text>
<text x="36.8" y="103.8">GND</text>
<text x="44.4" y="103.8">GND</text>
<text x="171.4" y="105.1">GND</text>
<text x="323.8" y="107.6">MCU_SWDIO</text>
<text x="323.8" y="102.5">USB_D_N</text>
<text x="323.8" y="105.1">USB_D_P</text>
<text x="149.9" y="113.9">GREEN</text>
<text x="275.6" y="110.1">MCU_SWO</text>
<text x="281.9" y="110.2">39</text>
<text x="323.8" y="110.1">MCU_SWCLK</text>
<text x="64.8" y="115.2">GND</text>
<text x="85.1" y="115.2">+5V</text>
<text x="90.2" y="115.2">GND</text>
<text x="110.5" y="115.2">USB_D_N</text>
<text x="114.3" y="115.2">GND</text>
<text x="134.6" y="115.2">USB_D_P</text>
<text x="139.7" y="115.2">LED_PWR_K</text>
<text x="160" y="115.2">+3V3</text>
<text x="214.6" y="115.2">XTAL_IN</text>
<text x="275.6" y="117.8">IMU_SCL</text>
<text x="281.9" y="117.9">42</text>
<text x="171.4" y="125.4">LED_PWR_K</text>
<text x="240" y="124.1">MCU_NRST</text>
<text x="265.4" y="124.1">GND</text>
<text x="275.6" y="120.3">IMU_SDA</text>
<text x="275.6" y="122.8">IMU_INT45</text>
<text x="281.9" y="120.4">43</text>
<text x="275.6" y="133">MCU_LED_A</text>
<text x="281.9" y="133.1">26</text>
<text x="285" y="134.2">PB13</text>
<text x="275.6" y="143.2">MCU_VCAP1</text>
<text x="281.9" y="143.3">22</text>
<text x="240" y="144.4">+3V3</text>
<text x="265.4" y="144.4">MCU_NRST</text>
<text x="285" y="144.4">VCAP1</text>
<text x="240" y="154.6">GND</text>
<text x="299.7" y="157.1">GND</text>
<text x="302.3" y="157.1">GND</text>
<text x="44.4" y="174.9">IMU_SCL</text>
<text x="64.8" y="174.9">IMU_SDA</text>
<text x="144.8" y="174.9">GND</text>
<text x="167.6" y="174.9">GND</text>
<text x="240" y="174.9">MCU BOOT0</text>
<text x="97.8" y="190.2">+3V3 +3V3</text>
<text x="44.4" y="195.2">+3V3</text>
<text x="64.8" y="195.2">+3V3</text>
<text x="144.8" y="195.2">+3V3</text>
<text x="167.6" y="195.2">+3V3</text>
<text x="76.2" y="209.2">IMU_SDA23</text>
<text x="76.2" y="206.7">IMU_SCL24</text>
<text x="124.5" y="206.7">IMU_INT</text>
<text x="76.2" y="211.7">GND</text>
<text x="76.2" y="219.4">GND</text>
<text x="76.2" y="221.9">GND</text>
<text x="124.5" y="219.4">IMU_CPOUT</text>
<text x="124.5" y="221.9">IMU_REGOUT</text>
<text x="100.3" y="238.4">GND</text>
<text x="144.8" y="234.6">GND</text>
<text x="167.6" y="234.6">GND</text>
<text x="223.5" y="239.7">MCU_NRST</text>
<text x="223.5" y="237.1">+3V3</text>
<text x="230.4" y="239.8">3</text>
<text x="236.2" y="237.1">MCU_SWDIO</text>
<text x="236.2" y="239.7">MCU_SWCLK</text>
<text x="240.6" y="237.2">2</text>
<text x="240.6" y="239.8">4</text>
<text x="278.1" y="234.6">+3V3</text>
<text x="278.1" y="237.1">MCU_PA4</text>
<text x="278.1" y="239.7">MCU_PA5</text>
<text x="285.7" y="237.2">2</text>
<text x="285.7" y="239.8">3</text>
<text x="223.5" y="242.2">GND</text>
<text x="236.2" y="242.2">MCU_SWO</text>
<text x="240.6" y="242.3">6</text>
<text x="278.1" y="244.8">MCU_PA7</text>
<text x="278.1" y="242.2">MCU_PA6</text>
<text x="285.7" y="242.3">4</text>
<text x="285.7" y="244.9">5</text>
<text x="278.1" y="247.3">GND</text>
<text x="144.8" y="254.9">IMU_REGOUT</text>
<text x="167.6" y="254.9">IMU_CPOUT</text>
</g>
<g font-size="1.8" fill="#006464">
<text x="25.7" y="40.2">PWR_FLAG</text>
<text x="75.8" y="44.4" transform="rotate(-90 75.8 44.4)">5K1</text>
<text x="77.8" y="44.4" transform="rotate(-90 77.8 44.4)">R8</text>
<text x="101.2" y="44.4" transform="rotate(-90 101.2 44.4)">5K1</text>
<text x="103.2" y="44.4" transform="rotate(-90 103.2 44.4)">R9</text>
<text x="125.1" y="47.9">100nF,</text>
<text x="132.7" y="47.9">50V</text>
<text x="145.4" y="47.9">22u</text>
<text x="215.3" y="42.8">100n</text>
<text x="215.3" y="47.9">C13</text>
<text x="235.6" y="42.8">100n</text>
<text x="235.6" y="47.9">C14</text>
<text x="255.9" y="42.8">100n</text>
<text x="255.9" y="47.9">C15</text>
<text x="276.2" y="42.8">100n</text>
<text x="276.2" y="47.9">C16</text>
<text x="295.3" y="42.8">100n</text>
<text x="295.3" y="47.9">C17</text>
<text x="315.6" y="47.9">C2</text>
<text x="315.6" y="42.8">100n</text>
<text x="341" y="47.9">C5</text>
<text x="341" y="42.8">2u2</text>
<text x="125.1" y="52.9">C1</text>
<text x="145.4" y="52.9">C3</text>
<text x="25.7" y="55.5">PWR_FLAG</text>
<text x="48.5" y="60.6">VBUS</text>
<text x="49.6" y="65.6">CC1</text>
<text x="49.6" y="68.2">CC2</text>
<text x="240" y="72">24MHz</text>
<text x="50.5" y="73.3">D-</text>
<text x="50.5" y="75.8">D-</text>
<text x="215.3" y="73.3">10p</text>
<text x="266.3" y="74.9" transform="rotate(-90 266.3 74.9)">0R</text>
<text x="268.3" y="74.9" transform="rotate(-90 268.3 74.9)">R6</text>
<text x="285" y="75.8">NRST</text>
<text x="295.5" y="75" transform="rotate(-90 295.5 75)">VBAT</text>
<text x="298" y="74.2" transform="rotate(-90 298 74.2)">VDD</text>
<text x="300.6" y="74.2" transform="rotate(-90 300.6 74.2)">VDD</text>
<text x="303.1" y="74.2" transform="rotate(-90 303.1 74.2)">VDD</text>
<text x="305.7" y="75.3" transform="rotate(-90 305.7 75.3)">VDDA</text>
<text x="310.7" y="75.8">PA0</text>
<text x="50.5" y="78.3">D+</text>
<text x="50.5" y="80.9">D+</text>
<text x="145.3" y="80.9">VI</text>
<text x="151.8" y="80.9">VO</text>
<text x="172.1" y="83.4">C4</text>
<text x="172.1" y="78.3">22u</text>
<text x="215.3" y="78.3">C7</text>
<text x="240" y="79.6">X1</text>
<text x="310.7" y="78.3">PA1</text>
<text x="310.7" y="80.9">PA2</text>
<text x="310.7" y="83.4">PA3</text>
<text x="364.5" y="83.4">D2</text>
<text x="364.5" y="78.3">RED</text>
<text x="387.7" y="80" transform="rotate(-90 387.7 80)">R4</text>
<text x="48.4" y="88.5">SBU1</text>
<text x="146.1" y="84">U1</text>
<text x="149.9" y="84">ams1117</text>
<text x="150.7" y="84.6" transform="rotate(-90 150.7 84.6)">GND</text>
<text x="310.7" y="86">PA4</text>
<text x="310.7" y="88.5">PA5</text>
<text x="37.7" y="91.7" transform="rotate(-90 37.7 91.7)">SHIELD</text>
<text x="44.5" y="95.5">217179-0001</text>
<text x="45.3" y="91.7" transform="rotate(-90 45.3 91.7)">GND</text>
<text x="48.4" y="91">SBU2</text>
<text x="285" y="93.6">PC13</text>
<text x="310.7" y="91">PA6</text>
<text x="310.7" y="93.6">PA7</text>
<text x="44.5" y="98">J1</text>
<text x="285" y="96.1">PC14</text>
<text x="285" y="98.7">PC15</text>
<text x="309.5" y="101.2">PA10</text>
<text x="310.7" y="96.1">PA8</text>
<text x="310.7" y="98.7">PA9</text>
<text x="215.3" y="103.7">10p</text>
<text x="285" y="103.7">PB0</text>
<text x="285" y="106.3">PB1</text>
<text x="309.5" y="103.7">PA11</text>
<text x="309.5" y="106.3">PA12</text>
<text x="74.9" y="113.9">AQ3045-01ETG</text>
<text x="100.3" y="113.9">AQ3045-01ETG</text>
<text x="124.5" y="113.9">AQ3045-01ETG</text>
<text x="215.3" y="108.8">C8</text>
<text x="285" y="108.8">PB2</text>
<text x="285" y="111.4">PB3</text>
<text x="285" y="113.9">PB4</text>
<text x="309.5" y="108.8">PA13</text>
<text x="309.5" y="111.4">PA14</text>
<text x="309.5" y="113.9">PA15</text>
<text x="74.9" y="119">D3</text>
<text x="100.3" y="119">D4</text>
<text x="124.5" y="119">D5</text>
<text x="149.9" y="119">D1</text>
<text x="172.3" y="115.6" transform="rotate(-90 172.3 115.6)">1k</text>
<text x="174.3" y="115.6" transform="rotate(-90 174.3 115.6)">R1</text>
<text x="285" y="116.4">PB5</text>
<text x="285" y="119">PB6</text>
<text x="285" y="121.5">PB7</text>
<text x="285" y="124.1">PB8</text>
<text x="285" y="126.6">PB9</text>
<text x="285" y="129.1">PB10</text>
<text x="285" y="131.7">PB12</text>
<text x="240.9" y="134.6" transform="rotate(-90 240.9 134.6)">10k</text>
<text x="242.9" y="134.6" transform="rotate(-90 242.9 134.6)">R5</text>
<text x="266.1" y="132.9">100n</text>
<text x="285" y="136.8">PB14</text>
<text x="266.1" y="138">C6</text>
<text x="285" y="139.3">PB15</text>
<text x="300.6" y="148.1" transform="rotate(-90 300.6 148.1)">VSS</text>
<text x="303.1" y="148.1" transform="rotate(-90 303.1 148.1)">VSSA</text>
<text x="284.5" y="153.3">U2</text>
<text x="307.3" y="153.3">STM32F411CEU6</text>
<text x="240.9" y="165.1" transform="rotate(-90 240.9 165.1)">10k</text>
<text x="242.9" y="165.1" transform="rotate(-90 242.9 165.1)">R7</text>
<text x="45.3" y="185.4" transform="rotate(-90 45.3 185.4)">2k2</text>
<text x="47.3" y="185.4" transform="rotate(-90 47.3 185.4)">R2</text>
<text x="65.6" y="185.4" transform="rotate(-90 65.6 185.4)">2k2</text>
<text x="67.7" y="185.4" transform="rotate(-90 67.7 185.4)">R3</text>
<text x="145.4" y="183.7">100n</text>
<text x="168.3" y="183.7">2u2</text>
<text x="145.4" y="188.8">C10</text>
<text x="168.3" y="188.8">C12</text>
<text x="108" y="200.3">MPU-6050</text>
<text x="88.1" y="207.9">SDA</text>
<text x="98.7" y="208" transform="rotate(-90 98.7 208)">VLOGIC</text>
<text x="103.7" y="205" transform="rotate(-90 103.7 205)">VDD</text>
<text x="109.4" y="207.9">INT</text>
<text x="88.1" y="210.4">SCL</text>
<text x="88.1" y="213">AD0</text>
<text x="105.4" y="213">AUX_DA</text>
<text x="105.4" y="215.5">AUX_CL</text>
<text x="88.1" y="220.6">FSYNC</text>
<text x="106.2" y="220.6">CPOUT</text>
<text x="88.1" y="223.1">CLKIN</text>
<text x="105" y="223.1">REGOUT</text>
<text x="359.4" y="225.7">MH1</text>
<text x="359.4" y="223.7">MountingHole</text>
<text x="384.8" y="225.7">MH2</text>
<text x="384.8" y="223.7">MountingHole</text>
<text x="88.9" y="229.5">U3</text>
<text x="101.2" y="228.1" transform="rotate(-90 101.2 228.1)">GND</text>
<text x="236.2" y="232">TC2030-NL</text>
<text x="289.6" y="230.7">SM06B-GHS-TB</text>
<text x="145.4" y="243.4">100n</text>
<text x="168.3" y="243.4">2n2</text>
<text x="145.4" y="248.5">C9</text>
<text x="168.3" y="248.5">C11</text>
<text x="236.2" y="249.8">J2</text>
<text x="289.6" y="248.5">J3</text>
<text x="359.4" y="256.1">MH3</text>
<text x="359.4" y="254.2">MountingHole</text>
<text x="384.8" y="256.1">MH4</text>
<text x="384.8" y="254.2">MountingHole</text>
</g>
<g font-size="1.8" fill="#a90000">
<text x="55.9" y="59.4">A4</text>
<text x="55.9" y="64.5">A5</text>
<text x="55.8" y="67.1">B5</text>
<text x="294.4" y="69.3" transform="rotate(-90 294.4 69.3)">1</text>
<text x="296.9" y="69.9" transform="rotate(-90 296.9 69.9)">24</text>
<text x="299.5" y="69.9" transform="rotate(-90 299.5 69.9)">36</text>
<text x="302" y="69.9" transform="rotate(-90 302 69.9)">48</text>
<text x="304.5" y="69.3" transform="rotate(-90 304.5 69.3)">9</text>
<text x="55.8" y="74.7">B7</text>
<text x="55.9" y="72.1">A7</text>
<text x="55.9" y="77.2">A6</text>
<text x="314.9" y="74.7">10</text>
<text x="314.9" y="77.2">11</text>
<text x="55.8" y="79.8">B6</text>
<text x="142.8" y="79.8">3</text>
<text x="155.5" y="79.8">2</text>
<text x="314.9" y="79.8">12</text>
<text x="314.9" y="82.3">13</text>
<text x="55.8" y="89.9">B8</text>
<text x="55.9" y="87.4">A8</text>
<text x="149.6" y="87.1" transform="rotate(-90 149.6 87.1)">1</text>
<text x="314.9" y="84.8">14</text>
<text x="314.9" y="87.4">15</text>
<text x="314.9" y="89.9">16</text>
<text x="282.5" y="92.5">2</text>
<text x="282.5" y="95">3</text>
<text x="314.9" y="92.5">17</text>
<text x="314.9" y="95">29</text>
<text x="36.6" y="96.6" transform="rotate(-90 36.6 96.6)">S1</text>
<text x="44.2" y="96.5" transform="rotate(-90 44.2 96.5)">A1</text>
<text x="282.5" y="97.5">4</text>
<text x="314.9" y="97.5">30</text>
<text x="314.9" y="100.1">31</text>
<text x="281.9" y="102.6">18</text>
<text x="281.9" y="105.2">19</text>
<text x="281.9" y="107.7">20</text>
<text x="314.9" y="102.6">32</text>
<text x="314.9" y="105.2">33</text>
<text x="314.9" y="107.7">34</text>
<text x="281.9" y="112.8">40</text>
<text x="314.9" y="110.2">37</text>
<text x="314.9" y="112.8">38</text>
<text x="281.9" y="115.3">41</text>
<text x="281.9" y="125.5">46</text>
<text x="281.9" y="128">21</text>
<text x="281.9" y="130.6">25</text>
<text x="281.9" y="135.6">27</text>
<text x="281.9" y="138.2">28</text>
<text x="299.5" y="151.2" transform="rotate(-90 299.5 151.2)">23</text>
<text x="302" y="150.6" transform="rotate(-90 302 150.6)">8</text>
<text x="97.5" y="199.5" transform="rotate(-90 97.5 199.5)">8</text>
<text x="102.6" y="200.1" transform="rotate(-90 102.6 200.1)">13</text>
<text x="114.3" y="206.8">12</text>
<text x="84.4" y="211.8">9</text>
<text x="114.9" y="211.8">6</text>
<text x="114.9" y="214.4">7</text>
<text x="83.8" y="219.5">11</text>
<text x="84.4" y="222">1</text>
<text x="114.3" y="219.5">20</text>
<text x="114.3" y="222">10</text>
<text x="100.1" y="231.8" transform="rotate(-90 100.1 231.8)">18</text>
<text x="230.4" y="237.2">1</text>
<text x="285.7" y="234.7">1</text>
<text x="230.4" y="242.3">5</text>
<text x="285.7" y="247.4">6</text>
</g>
</svg>
